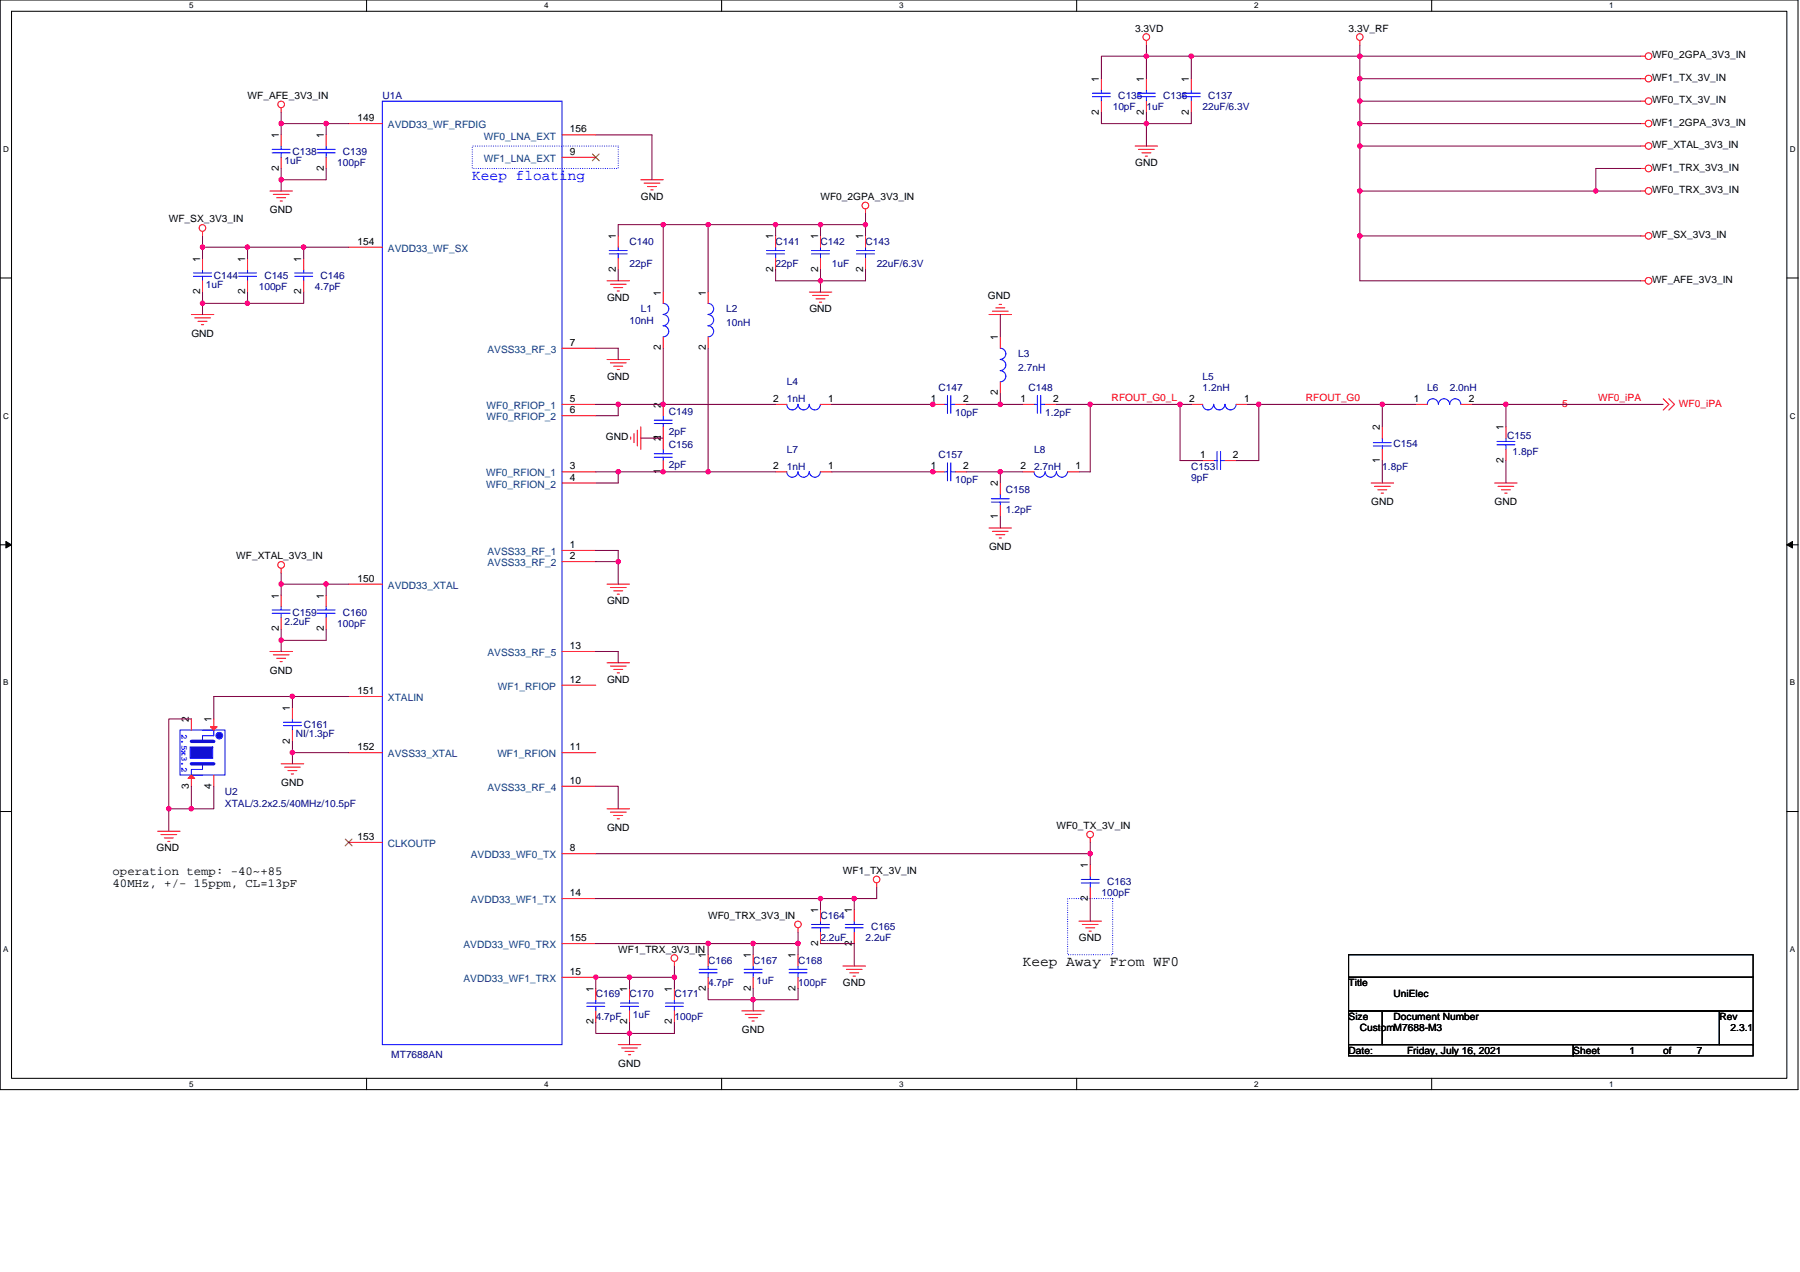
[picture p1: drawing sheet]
<svg xmlns="http://www.w3.org/2000/svg" width="297mm" height="210mm" viewBox="0 0 297 210" stroke-linecap="round" stroke-linejoin="round" font-family="sans-serif">
<path d="M0 0h296.7v179.9h-296.7zM1.9 1.9h293v176.1h-293z" fill="none" stroke="#000" stroke-width=".17"/>
<g fill="#fff">
<path d="M31.2 .2h.7v1.5h-.7z"/>
<path d="M31.2 178.2h.7v1.5h-.7z"/>
</g>
<path d="M60.5 0v1.9M60.5 178v1.9" fill="none" stroke="#000" stroke-width=".17"/>
<g fill="#fff">
<path d="M89.8 .2h.7v1.5h-.7z"/>
<path d="M89.8 178.2h.7v1.5h-.7z"/>
</g>
<path d="M119.1 0v1.9M119.1 178v1.9" fill="none" stroke="#000" stroke-width=".17"/>
<g fill="#fff">
<path d="M148.4 .2h.7v1.5h-.7z"/>
<path d="M148.4 178.2h.7v1.5h-.7z"/>
</g>
<path d="M177.7 0v1.9M177.7 178v1.9" fill="none" stroke="#000" stroke-width=".17"/>
<g fill="#fff">
<path d="M207 .2h.7v1.5h-.7z"/>
<path d="M207 178.2h.7v1.5h-.7z"/>
</g>
<path d="M236.3 0v1.9M236.3 178v1.9" fill="none" stroke="#000" stroke-width=".17"/>
<g fill="#fff">
<path d="M265.6 .2h.7v1.5h-.7z"/>
<path d="M265.6 178.2h.7v1.5h-.7z"/>
<path d="M.5 23.9h1v1.4h-1z"/>
<path d="M295.3 23.9h1v1.4h-1z"/>
<path d="M.5 67.9h1v1.5h-1z"/>
<path d="M295.3 67.9h1v1.5h-1z"/>
</g>
<path d="M0 45.9h1.9M294.9 45.9h1.8" fill="none" stroke="#000" stroke-width=".17"/>
<g fill="#fff">
<path d="M.5 112h.9v1.4h-.9z"/>
<path d="M295.3 112h.9v1.4h-.9z"/>
</g>
<path d="M0 89.9h1.9M294.9 89.9h1.8" fill="none" stroke="#000" stroke-width=".17"/>
<path d="M1 89.4l.9 .5-.9 .6zM294.9 89.9l.9-.5v1.1z" fill="#000" stroke="#000" stroke-width=".17"/>
<g fill="#fff">
<path d="M.5 156h.9v1.4h-.9z"/>
<path d="M295.3 156h.9v1.4h-.9z"/>
</g>
<path d="M0 134h1.9M294.9 134h1.8M222.5 157.6h66.8v3.7h-66.8zM222.5 166.9h5.6v5.5h-5.6zM222.5 161.3h66.8v5.6h-66.8zM222.5 172.4h37.1v1.9h-37.1zM228.1 166.9h55.6v5.5h-55.6zM259.6 172.4h29.7v1.9h-29.7zM283.7 166.9h5.6v5.5h-5.6z" fill="none" stroke="#000" stroke-width=".17"/>
<path d="M77.9 24.1h24.1v3.7h-24.1zM176.2 148.3h7.4v9.3h-7.4z" fill="none" stroke="#00f" stroke-width=".17" stroke-dasharray="0 .3"/>
<g fill="none" stroke="#f00" stroke-width=".17">
<path d="M46.4 17.8v.7M181.8 13v1.8M181.8 16.7v1.8M189.2 6.7v.7M189.2 13v1.8M189.2 16.7v1.8M196.6 13v1.8M196.6 16.7v1.8M224.4 6.7v.7M270.8 9.3h.7M270.8 16.7h.7M270.8 13h.7"/>
<path d="M33.4 38.2v.7M44.6 31.5h3.7M45.1 32.1h2.6M45.7 32.6h1.4M46.2 33.2h.4M46.4 22.3v1.8M46.4 26v1.8M53.8 22.3v1.8M53.8 26v1.8M57.5 20.4h5.6M92.7 22.3h5.6M92.7 26h5.6"/>
<path d="M102 38.9v1.9M105.7 29.7h3.7M106.3 30.2h2.6M106.8 30.8h1.5M107.4 31.3h.4M128 38.9v1.9M135.4 38.9v1.9M142.8 34.5v.7M142.8 38.9v1.9M187.3 24.1h3.7M187.9 24.7h2.6M188.4 25.2h1.5"/>
<path d="M189 25.8h.4M270.8 27.8h.7M270.8 31.5h.7M270.8 38.9h.7M270.8 20.4h.7M270.8 24.1h.7M31.6 51.9h3.7M32.1 52.5h2.6M32.7 53h1.5M33.2 53.6h.4M33.4 42.7v1.8M33.4 46.4v1.8"/>
<path d="M40.8 42.7v1.8M40.8 46.4v1.8M50.1 42.7v1.8M50.1 46.4v1.8M57.5 40.8h5.6M92.7 57.5h5.6M100.2 59.4h3.7M100.2 46.4h3.7M100.7 59.9h2.6M100.7 46.9h2.6M101.3 47.5h1.5M101.9 48h.3"/>
<path d="M102 42.7v1.8M109.4 48.2v1.9M109.4 55.6v1.9M116.9 48.2v1.9M116.9 55.6v1.9M128 42.7v1.8M133.6 48.2h3.7M134.1 48.8h2.6M134.7 49.3h1.4M135.2 49.9h.4M135.4 42.7v1.8M142.8 42.7v1.8"/>
<path d="M163.2 51.9h3.7M163.8 51.4h2.6M164.3 50.8h1.5M164.9 50.2h.4M165.1 55.6v1.9M270.8 46.4h.7M92.7 79.7h5.6M92.7 77.9h5.6M92.7 66.8h5.6M92.7 68.6h5.6M101.3 60.5h1.5M101.9 61h.3"/>
<path d="M104.1 72.1v.4M104.6 71.6v1.5M105.2 71v2.6M105.7 70.5v3.7M109.4 76v1.9M109.4 70.5v3.7M109.4 66.8v1.8M128 77.9h1.8M128 66.8h1.8M135.4 77.9h1.9M135.4 66.8h1.9M153.9 77.9h1.9"/>
<path d="M153.9 66.8h1.9M157.6 77.9h1.9M157.6 66.8h1.9M165.1 63.1v1.8M165.1 79.7v1.9M168.8 66.8h1.8M168.8 77.9h1.8M172.5 66.8h1.8M176.2 77.9h1.9M196.6 66.8h1.9M198.5 76h1.8M202.2 76h1.8"/>
<path d="M204 66.8h1.9M226.3 79.7h3.7M228.1 74.2v1.8M228.1 70.5v1.8M233.7 66.8h1.8M241.1 66.8h1.8M246.7 79.7h3.7M248.5 70.5v1.8M248.5 74.2v1.8M274.5 65.8l.9 1-.9 .9M275.4 65.8l.9 1-.9 .9M46.4 93.8v.8"/>
<path d="M46.4 98.3v1.8M53.8 98.3v1.8M57.5 96.4h5.6M92.7 90.9h5.6M92.7 92.7h5.6M100.2 96.4h3.7M100.7 97h2.6M101.3 97.5h1.5M101.9 98.1h.3M163.2 87.2h3.7M163.8 87.7h2.6M164.3 88.3h1.5"/>
<path d="M164.9 88.8h.4M165.1 83.4v1.9M226.8 80.3h2.6M227.4 80.9h1.5M227.9 81.4h.4M247.2 80.3h2.6M247.8 80.9h1.5M248.3 81.4h.4M31.6 118.7v1.8M35.3 118.7v1.8M44.6 107.5h3.7M45.1 108.1h2.6"/>
<path d="M45.7 108.7h1.4M46.2 109.2h.4M46.4 102v1.8M48.3 116.8v1.9M53.8 102v1.8M57.5 115h5.6M92.7 113.1h5.6M92.7 107.5h5.6M100.2 109.4h3.7M100.7 110h2.6M101.3 110.5h1.5M101.9 111.1h.3"/>
<path d="M26 137.2h3.7M26.6 137.8h2.6M27.1 138.3h1.5M27.7 138.9h.3M31.6 128v1.8M35.3 128v1.8M46.4 126.1h3.7M47 126.6h2.5M47.5 127.2h1.5M48.1 127.8h.3M48.3 120.5v1.9M57.5 124.2h5.6"/>
<path d="M57.5 139.1h5.6M92.7 124.2h5.6M92.7 129.8h5.6M100.2 133.5h3.7M100.7 134.1h2.6M101.3 134.6h1.5M101.9 135.2h.3M179.9 138.3v.8M92.7 155.8h5.6M92.7 140.9h5.6M92.7 148.3h5.6M111.3 158.7v.8"/>
<path d="M116.9 157.6v1.9M124.3 157.6v1.9M131.7 153.2v.7M131.7 157.6v1.9M135.4 150.2v1.9M135.4 153.9v1.9M139.1 159.5h3.7M141 150.2v1.9M141 153.9v1.9M144.7 145.8v.7M178.1 152.1h3.7M178.6 152.6h2.6"/>
<path d="M179.2 153.2h1.5M179.7 153.7h.4M179.9 142.8v1.8M179.9 146.5v1.8M92.7 161.3h5.6M98.3 163.2v1.8M98.3 166.9v1.8M102 172.4h3.7M102.6 173h2.6M103.1 173.6h1.5M103.7 174.1h.4M103.9 163.2v1.8"/>
<path d="M103.9 166.9v1.8M111.3 163.2v1.8M111.3 166.9v1.8M116.9 161.3v1.9M122.4 166.9h3.7M123 167.4h2.6M123.5 168h1.5M124.1 168.6h.4M124.3 161.3v1.9M131.7 161.3v1.9M139.7 160h2.6M140.2 160.6h1.5"/>
<path d="M140.8 161.1h.4"/>
<circle cx="46.4" cy="17.2" r=".55"/>
<circle cx="189.2" cy="6.1" r=".55"/>
<circle cx="224.4" cy="6.1" r=".55"/>
<circle cx="272" cy="13" r=".55"/>
<circle cx="272" cy="9.3" r=".55"/>
<circle cx="272.1" cy="16.7" r=".55"/>
<circle cx="33.4" cy="37.6" r=".55"/>
<circle cx="142.8" cy="33.9" r=".55"/>
<circle cx="272" cy="27.8" r=".55"/>
<circle cx="272" cy="31.5" r=".55"/>
<circle cx="272.1" cy="38.9" r=".55"/>
<circle cx="272.1" cy="20.4" r=".55"/>
<circle cx="272.1" cy="24.1" r=".55"/>
<circle cx="272" cy="46.4" r=".55"/>
<circle cx="46.4" cy="93.3" r=".55"/>
<circle cx="179.9" cy="137.8" r=".55"/>
<circle cx="111.3" cy="158.2" r=".55"/>
<circle cx="131.7" cy="152.6" r=".54"/>
<circle cx="144.7" cy="145.2" r=".55"/>
</g>
<g fill="#00f" stroke="#00f" stroke-width=".17">
<path d="M31.4 123.3v1.9h3.7v-1.9z" fill-rule="evenodd"/>
<circle cx="36.2" cy="121.4" r=".55"/>
</g>
<g fill="none" stroke="#00f" stroke-width=".17">
<path d="M63.1 16.7h29.6v155.7h-29.6zM180.3 15.4h2.9M180.3 16h2.9M181.8 16v.7M181.8 14.8v.6M187.7 15.4h3M187.7 16h3M189.2 16v.7M189.2 14.8v.6M195.1 15.4h3M195.1 16h3M196.6 16v.7"/>
<path d="M196.6 14.8v.6M44.9 24.7h3M44.9 25.2h3M46.4 25.2v.8M46.4 24.1v.6M52.3 24.7h3M52.3 25.2h3M53.8 25.2v.8M53.8 24.1v.6M31.9 45.1h3M31.9 45.6h3M33.4 45.6v.8"/>
<path d="M33.4 44.5v.6M39.4 45.1h2.9M39.4 45.6h2.9M40.8 45.6v.8M40.8 44.5v.6M48.6 45.1h3M48.6 45.6h3M50.1 45.6v.8M50.1 44.5v.6M100.5 41.4h3M100.5 41.9h3M102 41.9v.8"/>
<path d="M102 40.8v.6M109.4 50.1a.91 .91 0 0 1 1 .9 .91 .91 0 0 1-1 .9M109.4 51.9a.92 .92 0 0 1 1 .9 .92 .92 0 0 1-1 1M109.4 53.8a.91 .91 0 0 1 1 .9 .91 .91 0 0 1-1 .9M116.8 50.1a.91 .91 0 0 1 1 .9 .91 .91 0 0 1-1 .9M116.8 51.9a.92 .92 0 0 1 1 .9 .92 .92 0 0 1-1 1M116.8 53.8a.91 .91 0 0 1 1 .9 .91 .91 0 0 1-1 .9M126.5 41.4h3M126.5 41.9h3M128 41.9v.8M128 40.8v.6M133.9 41.4h3"/>
<path d="M133.9 41.9h3M135.4 41.9v.8M135.4 40.8v.6M141.3 41.4h3M141.3 41.9h3M142.8 41.9v.8M142.8 40.8v.6M165.1 57.5a.92 .92 0 0 1 .9 .9 .92 .92 0 0 1-.9 .9M165.1 59.4a.91 .91 0 0 1 .9 .9 .91 .91 0 0 1-.9 .9 .93 .93 0 0 1 .9 .9 .93 .93 0 0 1-.9 .9M108 75.5h2.9M108 74.9h2.9M108 69.9h2.9"/>
<path d="M108 69.4h2.9M109.4 74.2v.7M109.4 75.5v.5M109.4 68.6v.8M109.4 69.9v.6M129.8 77.9a.93 .93 0 0 0 1 .9 .93 .93 0 0 0 .9-.9 .93 .93 0 0 0 .9 .9 .93 .93 0 0 0 1-.9 .91 .91 0 0 0 .9 .9 .91 .91 0 0 0 .9-.9M135.4 66.7a.91 .91 0 0 1-.9 1 .91 .91 0 0 1-.9-1 .93 .93 0 0 1-1 1 .93 .93 0 0 1-.9-1 .93 .93 0 0 1-.9 1 .93 .93 0 0 1-1-1M155.8 77.9h.6M155.8 66.8h.6M156.4 76.4v3M156.4 65.3v2.9M156.9 77.9h.7"/>
<path d="M156.9 76.4v3M156.9 66.8h.7M156.9 65.3v2.9M170.6 77.9a.91 .91 0 0 0 1 .9 .91 .91 0 0 0 .9-.9M170.6 66.8h.6M171.2 65.3v2.9M171.7 66.8h.8M171.7 65.3v2.9M172.5 77.9a.93 .93 0 0 0 .9 .9 .93 .93 0 0 0 .9-.9 .91 .91 0 0 0 1 .9 .91 .91 0 0 0 .9-.9M200.3 76h.5M200.8 74.5v3M201.4 76h.8"/>
<path d="M201.4 74.5v3M204 66.7a.91 .91 0 0 1-.9 1 .91 .91 0 0 1-.9-1 .93 .93 0 0 1-1 1 .93 .93 0 0 1-.9-1 .92 .92 0 0 1-.9 1 .92 .92 0 0 1-.9-1M226.6 73.6h3M226.6 73.1h3M228.1 72.3v.8M228.1 73.6v.6M235.5 66.7a.91 .91 0 0 1 .9-.9 .91 .91 0 0 1 1 .9M237.4 66.7a.92 .92 0 0 1 .9-.9 .92 .92 0 0 1 .9 .9 .92 .92 0 0 1 .9-.9 .92 .92 0 0 1 1 .9M247 72.9h3M247 73.4h3M248.5 73.4v.8M248.5 72.3v.6"/>
<path d="M163.6 82.9h3M163.6 82.3h3M165.1 81.6v.7M165.1 82.9v.5M44.9 100.7h3M44.9 101.2h3M46.4 101.2v.8M46.4 100.1v.6M46.8 119.2h2.9M46.8 119.8h2.9M48.3 119.8v.7M48.3 118.7v.5"/>
<path d="M52.3 100.7h3M52.3 101.2h3M53.8 101.2v.8M53.8 100.1v.6M29.7 120.5h7.4v7.5h-7.4zM33.4 120.5h1.9v1h-1.9v.9M33.4 126.1v.9h-1.8v1h1.8M116.9 159.5v.5M124.3 159.5v.5M131.7 159.5v.5M133.9 152.6h3M133.9 153.2h3"/>
<path d="M135.4 153.2v.7M135.4 152.1v.5M139.5 152.6h2.9M139.5 153.2h2.9M141 153.2v.7M141 152.1v.5M178.4 145.2h3M178.4 145.8h3M179.9 145.8v.7M179.9 144.6v.6M96.8 165.6h3M96.8 166.1h3"/>
<path d="M98.3 166.1v.8M98.3 165v.6M102.4 165.6h3M102.4 166.1h3M103.9 166.1v.8M103.9 165v.6M109.8 165.6h3M109.8 166.1h3M111.3 166.1v.8M111.3 165v.6M115.4 160h2.9M115.4 160.6h2.9"/>
<path d="M116.9 160.6v.7M122.8 160h3M122.8 160.6h3M124.3 160.6v.7M130.2 160h3M130.2 160.6h3M131.7 160.6v.7"/>
</g>
<path d="M31.6 122.4h3.7M31.6 126.1h3.7" fill="none" stroke="#00f" stroke-width=".55"/>
<g fill="#f00" stroke="#f00" stroke-width=".17">
<path d="M34.7 120h1.1l-.5 .5z"/>
<path d="M31 128.5l.6-.5 .5 .5z"/>
</g>
<path d="M97.8 25.4l1.1 1.1M98.9 25.4l-1.2 1.1M57 138.5l1.1 1.1M58.1 138.5l-1.1 1.1" fill="none" stroke="#804000" stroke-width=".17"/>
<g fill="none" stroke="#800040" stroke-width=".17">
<path d="M46.4 18.5v1.9M181.8 18.5v1.9h7.4M189.2 7.4v1.9M189.2 18.5v1.9M189.2 9.3v3.7M189.2 9.3h7.4M189.2 9.3h-7.4v3.7M196.6 18.5v1.9h-7.4M196.6 9.3v3.7M196.6 9.3h27.8M224.4 7.4v1.9M224.4 9.3h46.4"/>
<path d="M224.4 9.3v3.7M224.4 13v3.7M224.4 16.7v3.7M224.4 13h46.4M224.4 16.7h46.4M33.4 38.9v3.8M46.4 20.4h7.4M46.4 29.7v1.8M46.4 20.4v1.9M46.4 27.8v1.9M53.8 27.8v1.9h-7.4M53.8 20.4v1.9"/>
<path d="M53.8 20.4h3.7M98.3 22.3h9.3v7.4M109.4 37.1v11.1M116.9 37.1h11.1M116.9 37.1h-14.9v1.8M116.9 37.1v11.1M128 37.1h7.4v1.8M128 37.1v1.8M135.4 37.1h7.4M142.8 35.2v1.9M142.8 37.1v1.8M189.2 20.4v3.7"/>
<path d="M224.4 24.1v7.4M224.4 38.9v7.5h46.4M224.4 31.5h39M224.4 38.9h46.4M224.4 20.4h46.4M224.4 20.4v3.7h46.4M224.4 31.5v7.4M263.4 31.5h7.4M270.8 27.8h-7.4v3.7M33.4 50.1h7.4M33.4 40.8h7.4M33.4 50.1v1.8"/>
<path d="M33.4 48.2v1.9M40.8 40.8h9.3M40.8 48.2v1.9M40.8 40.8v1.9M50.1 40.8h7.4M50.1 40.8v1.9M50.1 48.2v1.9h-9.3M98.3 57.5h3.7v1.9M102 44.5v1.9M109.4 57.5v9.3M116.9 57.5v20.4M128 44.5v1.9h7.4"/>
<path d="M135.4 46.4v1.8M135.4 44.5v1.9M142.8 44.5v1.9h-7.4M165.1 51.9v3.7M98.3 66.8h3.7M98.3 77.9h3.7v1.8h-3.7M102 66.8h7.4M102 66.8v1.8h-3.7M105.7 72.3h3.7M109.4 66.8h18.6M116.9 77.9h-14.9M116.9 77.9h11.1"/>
<path d="M137.3 77.9h16.6M137.3 66.8h16.6M159.5 77.9h5.6M159.5 66.8h5.6M165.1 77.9v1.8M165.1 77.9h3.7M165.1 64.9v1.9h3.7M174.3 66.8h5.6M179.9 66.8h14.8M179.9 66.8v11.1h-1.8M194.7 66.8v9.2h3.8M194.7 66.8h1.9"/>
<path d="M205.9 66.8h1.8M207.7 66.8h20.4M207.7 66.8v9.2h-3.7M228.1 66.8v3.7M228.1 76v3.7M228.1 66.8h5.6M242.9 66.8h5.6M248.5 66.8h26M248.5 76v3.7M248.5 66.8v3.7M46.4 94.6v1.8h7.4M46.4 96.4v1.9"/>
<path d="M53.8 96.4v1.9M53.8 96.4h3.7M98.3 90.9h3.7v1.8M98.3 92.7h3.7M102 92.7v3.7M165.1 85.3v1.9M31.6 118.7h-3.7v14.8M46.4 105.7v1.8M46.4 103.8v1.9M48.3 115h9.2M48.3 116.8v-1.8h-13v3.7M53.8 103.8v1.9h-7.4"/>
<path d="M98.3 107.5h3.7v1.9M27.9 133.5v3.7M31.6 129.8v3.7h-3.7M35.3 129.8v3.7h-3.7M48.3 124.2v1.9M48.3 124.2h9.2M48.3 122.4v1.8M98.3 129.8h3.7v3.7M179.9 139.1v1.8M98.3 140.9h81.6M98.3 148.3h37.1v1.9M98.3 155.8h18.6v1.8"/>
<path d="M111.3 159.5v1.8M116.9 155.8h7.4M124.3 155.8v1.8M124.3 155.8h7.4M131.7 155.8v1.8M131.7 153.9v1.9M135.4 148.3h5.6v1.9M135.4 155.8h5.6v3.7M144.7 146.5v1.8h-3.7M179.9 148.3v3.8M179.9 140.9v1.9M98.3 168.7v1.9h5.6"/>
<path d="M103.9 170.6v1.8M103.9 161.3v1.9M103.9 168.7v1.9M103.9 161.3h7.4M103.9 161.3h-5.6v1.9M111.3 168.7v1.9h-7.4M111.3 161.3v1.9M116.9 163.2v1.8h7.4M124.3 165v1.9M124.3 163.2v1.8M131.7 163.2v1.8h-7.4"/>
</g>
<g fill="#f0f" stroke="#f0f" stroke-width=".17">
<circle cx="53.8" cy="20.4" r=".37"/>
<circle cx="46.4" cy="20.4" r=".37"/>
<circle cx="228.1" cy="66.7" r=".37"/>
<circle cx="46.4" cy="29.7" r=".37"/>
<circle cx="48.2" cy="115" r=".37"/>
<circle cx="111.3" cy="161.3" r=".36"/>
<circle cx="103.9" cy="170.6" r=".37"/>
<circle cx="103.9" cy="161.3" r=".37"/>
<circle cx="124.3" cy="165" r=".36"/>
<circle cx="131.7" cy="155.7" r=".37"/>
<circle cx="124.3" cy="155.7" r=".36"/>
<circle cx="116.9" cy="155.7" r=".36"/>
<circle cx="109.4" cy="66.7" r=".37"/>
<circle cx="153.9" cy="66.7" r=".37"/>
<circle cx="179.9" cy="66.7" r=".37"/>
<circle cx="194.7" cy="66.7" r=".37"/>
<circle cx="207.7" cy="66.7" r=".37"/>
<circle cx="153.9" cy="77.9" r=".36"/>
<circle cx="135.4" cy="46.4" r=".36"/>
<circle cx="142.8" cy="37.1" r=".36"/>
<circle cx="135.4" cy="37.1" r=".36"/>
<circle cx="141" cy="148.3" r=".37"/>
<circle cx="135.4" cy="148.3" r=".36"/>
<circle cx="31.6" cy="133.5" r=".36"/>
<circle cx="53.8" cy="96.4" r=".36"/>
<circle cx="46.4" cy="96.4" r=".36"/>
<circle cx="46.4" cy="105.7" r=".36"/>
<circle cx="224.4" cy="31.5" r=".37"/>
<circle cx="248.5" cy="66.7" r=".37"/>
<circle cx="102" cy="77.9" r=".36"/>
<circle cx="224.4" cy="24.1" r=".37"/>
<circle cx="40.8" cy="50.1" r=".36"/>
<circle cx="33.4" cy="50.1" r=".36"/>
<circle cx="40.8" cy="40.8" r=".36"/>
<circle cx="33.4" cy="40.8" r=".36"/>
<circle cx="224.4" cy="38.9" r=".38"/>
<circle cx="102" cy="92.7" r=".36"/>
<circle cx="48.2" cy="124.2" r=".37"/>
<circle cx="102" cy="66.7" r=".37"/>
<circle cx="263.3" cy="31.5" r=".36"/>
<circle cx="224.4" cy="9.3" r=".37"/>
<circle cx="224.4" cy="13" r=".37"/>
<circle cx="224.4" cy="20.4" r=".38"/>
<circle cx="224.4" cy="16.7" r=".37"/>
<circle cx="128" cy="37.1" r=".36"/>
<circle cx="116.9" cy="37.1" r=".36"/>
<circle cx="109.4" cy="37.1" r=".36"/>
<circle cx="116.9" cy="77.9" r=".36"/>
<circle cx="165.1" cy="77.9" r=".36"/>
<circle cx="165" cy="66.7" r=".37"/>
<circle cx="98.3" cy="161.3" r=".36"/>
<circle cx="179.9" cy="140.9" r=".37"/>
<circle cx="50.1" cy="40.8" r=".36"/>
<circle cx="109.4" cy="77.9" r=".36"/>
<circle cx="27.8" cy="133.5" r=".36"/>
<circle cx="189.2" cy="20.4" r=".37"/>
<circle cx="189.2" cy="9.3" r=".36"/>
<circle cx="196.6" cy="9.3" r=".37"/>
</g>
<text font-size="2.4" fill="#00f" x="77.9" y="29.7">Keep floating</text>
<text font-size="2.4" x="168.8" y="159.5">Keep Away From WF0</text>
<g font-size="2">
<text x="18.6" y="144.4">operation temp: -40~+85</text>
<text x="18.6" y="146.5">40MHz, +/- 15ppm, CL=13pF</text>
</g>
<g font-size="1.7">
<text x="187.3" y="5.2">3.3VD</text>
<text x="222.5" y="5.2">3.3V_RF</text>
<text x="272.6" y="9.7">WF0_2GPA_3V3_IN</text>
<text x="40.8" y="16.3">WF_AFE_3V3_IN</text>
<text x="181.4" y="13.5" transform="rotate(-90 181.4 13.5)">1</text>
<text x="188.8" y="13.5" transform="rotate(-90 188.8 13.5)">1</text>
<text x="196.2" y="13.5" transform="rotate(-90 196.2 13.5)">1</text>
<text x="272.6" y="17.1">WF0_TX_3V_IN</text>
<text x="272.6" y="13.4">WF1_TX_3V_IN</text>
<text x="46" y="22.8" transform="rotate(-90 46 22.8)">1</text>
<text x="53.4" y="22.8" transform="rotate(-90 53.4 22.8)">1</text>
<text x="59" y="20">149</text>
<text x="94" y="21.9">156</text>
<text x="181.4" y="18.9" transform="rotate(-90 181.4 18.9)">2</text>
<text x="188.8" y="18.9" transform="rotate(-90 188.8 18.9)">2</text>
<text x="196.2" y="18.9" transform="rotate(-90 196.2 18.9)">2</text>
<text x="272.6" y="20.8">WF1_2GPA_3V3_IN</text>
<text x="46" y="28.2" transform="rotate(-90 46 28.2)">2</text>
<text x="53.4" y="28.2" transform="rotate(-90 53.4 28.2)">2</text>
<text x="94" y="25.6">9</text>
<text x="187.3" y="27.5">GND</text>
<text x="272.6" y="28.2">WF1_TRX_3V3_IN</text>
<text x="272.6" y="24.5">WF_XTAL_3V3_IN</text>
<text x="44.6" y="35.2">GND</text>
<text x="105.7" y="33">GND</text>
<text x="135.4" y="33">WF0_2GPA_3V3_IN</text>
<text x="272.6" y="31.9">WF0_TRX_3V3_IN</text>
<text x="27.9" y="36.7">WF_SX_3V3_IN</text>
<text x="59" y="40.4">154</text>
<text x="101.6" y="39.5" transform="rotate(-90 101.6 39.5)">1</text>
<text x="127.6" y="39.5" transform="rotate(-90 127.6 39.5)">1</text>
<text x="135" y="39.5" transform="rotate(-90 135 39.5)">1</text>
<text x="142.4" y="39.5" transform="rotate(-90 142.4 39.5)">1</text>
<text x="272.6" y="39.3">WF_SX_3V3_IN</text>
<text x="33" y="43.2" transform="rotate(-90 33 43.2)">1</text>
<text x="40.4" y="43.2" transform="rotate(-90 40.4 43.2)">1</text>
<text x="49.7" y="43.2" transform="rotate(-90 49.7 43.2)">1</text>
<text x="101.6" y="44.9" transform="rotate(-90 101.6 44.9)">2</text>
<text x="127.6" y="44.9" transform="rotate(-90 127.6 44.9)">2</text>
<text x="135" y="44.9" transform="rotate(-90 135 44.9)">2</text>
<text x="142.4" y="44.9" transform="rotate(-90 142.4 44.9)">2</text>
<text x="272.6" y="46.7">WF_AFE_3V3_IN</text>
<text x="33" y="48.6" transform="rotate(-90 33 48.6)">2</text>
<text x="40.4" y="48.6" transform="rotate(-90 40.4 48.6)">2</text>
<text x="49.7" y="48.6" transform="rotate(-90 49.7 48.6)">2</text>
<text x="100.2" y="49.7">GND</text>
<text x="109" y="48.8" transform="rotate(-90 109 48.8)">1</text>
<text x="116.5" y="48.8" transform="rotate(-90 116.5 48.8)">1</text>
<text x="133.6" y="51.6">GND</text>
<text x="163" y="49.3">GND</text>
<text x="31.6" y="55.6">GND</text>
<text x="94" y="57.1">7</text>
<text x="109" y="57.8" transform="rotate(-90 109 57.8)">2</text>
<text x="116.5" y="57.8" transform="rotate(-90 116.5 57.8)">2</text>
<text x="164.7" y="56.2" transform="rotate(-90 164.7 56.2)">1</text>
<text x="100.2" y="62.7">GND</text>
<text x="164.7" y="65.3" transform="rotate(-90 164.7 65.3)">2</text>
<text x="94" y="66.4">5</text>
<text x="94" y="68.2">6</text>
<text x="109" y="67.3" transform="rotate(-90 109 67.3)">2</text>
<text x="127.6" y="66.4">2</text>
<text x="136.7" y="66.4">1</text>
<text x="153.6" y="66.4">1</text>
<text x="158.9" y="66.4">2</text>
<text x="168.4" y="66.4">1</text>
<text x="173.8" y="66.4">2</text>
<text x="196.2" y="66.4">2</text>
<text x="205.3" y="66.4">1</text>
<text x="227.7" y="71" transform="rotate(-90 227.7 71)">2</text>
<text x="233.3" y="66.4">1</text>
<text x="242.4" y="66.4">2</text>
<text x="248.1" y="71" transform="rotate(-90 248.1 71)">1</text>
<text x="94" y="77.5">3</text>
<text x="100" y="72.7">GND</text>
<text x="109" y="72.9" transform="rotate(-90 109 72.9)">21</text>
<text x="127.6" y="77.5">2</text>
<text x="136.7" y="77.5">1</text>
<text x="153.6" y="77.5">1</text>
<text x="158.9" y="77.5">2</text>
<text x="168.4" y="77.5">2</text>
<text x="177.5" y="77.5">1</text>
<text x="198.1" y="75.6">1</text>
<text x="203.5" y="75.6">2</text>
<text x="227.7" y="76.4" transform="rotate(-90 227.7 76.4)">1</text>
<text x="248.1" y="76.4" transform="rotate(-90 248.1 76.4)">2</text>
<text x="94" y="79.3">4</text>
<text x="109" y="78.3" transform="rotate(-90 109 78.3)">1</text>
<text x="164.7" y="80.3" transform="rotate(-90 164.7 80.3)">2</text>
<text x="226.3" y="83.4">GND</text>
<text x="246.7" y="83.4">GND</text>
<text x="164.7" y="85.7" transform="rotate(-90 164.7 85.7)">1</text>
<text x="39" y="92.4">WF_XTAL_3V3_IN</text>
<text x="94" y="90.5">1</text>
<text x="94" y="92.3">2</text>
<text x="163.2" y="90.9">GND</text>
<text x="46" y="98.8" transform="rotate(-90 46 98.8)">1</text>
<text x="53.4" y="98.8" transform="rotate(-90 53.4 98.8)">1</text>
<text x="59" y="96">150</text>
<text x="100.2" y="99.8">GND</text>
<text x="46" y="104.2" transform="rotate(-90 46 104.2)">2</text>
<text x="53.4" y="104.2" transform="rotate(-90 53.4 104.2)">2</text>
<text x="94" y="107.1">13</text>
<text x="44.6" y="111.3">GND</text>
<text x="94" y="112.7">12</text>
<text x="100.2" y="112.7">GND</text>
<text x="31.2" y="119.2" transform="rotate(-90 31.2 119.2)">2</text>
<text x="34.9" y="119.2" transform="rotate(-90 34.9 119.2)">1</text>
<text x="47.9" y="117.4" transform="rotate(-90 47.9 117.4)">1</text>
<text x="59" y="114.6">151</text>
<text x="47.9" y="122.7" transform="rotate(-90 47.9 122.7)">2</text>
<text x="59" y="123.8">152</text>
<text x="94" y="123.8">11</text>
<text x="31.2" y="130.2" transform="rotate(-90 31.2 130.2)">3</text>
<text x="34.9" y="130.2" transform="rotate(-90 34.9 130.2)">4</text>
<text x="46.4" y="129.8">GND</text>
<text x="94" y="129.4">10</text>
<text x="100.2" y="137.2">GND</text>
<text x="174.3" y="136.8">WF0_TX_3V_IN</text>
<text x="25.8" y="140.5">GND</text>
<text x="59" y="138.7">153</text>
<text x="94" y="140.5">8</text>
<text x="179.5" y="143.3" transform="rotate(-90 179.5 143.3)">1</text>
<text x="94" y="147.9">14</text>
<text x="139.1" y="144.3">WF1_TX_3V_IN</text>
<text x="179.5" y="148.7" transform="rotate(-90 179.5 148.7)">2</text>
<text x="94" y="155.4">155</text>
<text x="116.9" y="151.7">WF0_TRX_3V3_IN</text>
<text x="135" y="150.8" transform="rotate(-90 135 150.8)">1</text>
<text x="140.6" y="150.8" transform="rotate(-90 140.6 150.8)">1</text>
<text x="178.1" y="155.4">GND</text>
<text x="94" y="160.9">15</text>
<text x="102" y="157.2">WF1_TRX_3V3_IN</text>
<text x="116.5" y="158.2" transform="rotate(-90 116.5 158.2)">1</text>
<text x="123.9" y="158.2" transform="rotate(-90 123.9 158.2)">1</text>
<text x="131.3" y="158.2" transform="rotate(-90 131.3 158.2)">1</text>
<text x="135" y="156.1" transform="rotate(-90 135 156.1)">2</text>
<text x="140.6" y="156.1" transform="rotate(-90 140.6 156.1)">2</text>
<text x="97.9" y="163.7" transform="rotate(-90 97.9 163.7)">1</text>
<text x="103.5" y="163.7" transform="rotate(-90 103.5 163.7)">1</text>
<text x="110.9" y="163.7" transform="rotate(-90 110.9 163.7)">1</text>
<text x="116.5" y="163.6" transform="rotate(-90 116.5 163.6)">2</text>
<text x="123.9" y="163.6" transform="rotate(-90 123.9 163.6)">2</text>
<text x="131.3" y="163.6" transform="rotate(-90 131.3 163.6)">2</text>
<text x="139.1" y="162.8">GND</text>
<text x="222.5" y="162.8">Title</text>
<text x="230" y="164.7">UniElec</text>
<text x="97.9" y="169.1" transform="rotate(-90 97.9 169.1)">2</text>
<text x="103.5" y="169.1" transform="rotate(-90 103.5 169.1)">2</text>
<text x="110.9" y="169.1" transform="rotate(-90 110.9 169.1)">2</text>
<text x="122.4" y="170.6">GND</text>
<text x="222.5" y="168.4">Size</text>
<text x="222.5" y="173.9">Date:</text>
<text x="224.4" y="170.2">CustomM7688-M3</text>
<text x="230" y="168.4">Document Number</text>
<text x="232.2" y="173.9">Friday, July 16, 2021</text>
<text x="259.6" y="173.9">Sheet</text>
<text x="268.9" y="173.9">1</text>
<text x="274.5" y="173.9">of</text>
<text x="280" y="173.9">7</text>
<text x="283.7" y="168.4">Rev</text>
<text x="285.6" y="170.2">2.3.1</text>
<text x="102" y="176.1">GND</text>
</g>
<g font-size="1.7" fill="#000080">
<text x="63.1" y="16.3">U1A</text>
<text x="184.5" y="16.3">C135</text>
<text x="192" y="16.3">C136</text>
<text x="199.4" y="16.3">C137</text>
<text x="183.6" y="18.2">10pF</text>
<text x="189.2" y="18.2">1uF</text>
<text x="198.5" y="18.2">22uF/6.3V</text>
<text x="47" y="27.1">1uF</text>
<text x="48.3" y="25.6">C138</text>
<text x="55.7" y="27.5">100pF</text>
<text x="56.6" y="25.6">C139</text>
<text x="103.9" y="40.4">C140</text>
<text x="128" y="40.4">C141</text>
<text x="135.4" y="40.4">C142</text>
<text x="142.8" y="40.4">C143</text>
<text x="34" y="47.5">1uF</text>
<text x="35.3" y="46">C144</text>
<text x="42.7" y="47.8">100pF</text>
<text x="43.6" y="46">C145</text>
<text x="52" y="47.8">4.7pF</text>
<text x="52.9" y="46">C146</text>
<text x="103.9" y="44.1">22pF</text>
<text x="128" y="44.1">22pF</text>
<text x="137.3" y="44.1">1uF</text>
<text x="144.7" y="44.1">22uF/6.3V</text>
<text x="103.9" y="53.4">10nH</text>
<text x="105.7" y="51.6">L1</text>
<text x="119.8" y="51.6">L2</text>
<text x="119.8" y="53.8">10nH</text>
<text x="168" y="59">L3</text>
<text x="129.8" y="63.6">L4</text>
<text x="154.9" y="64.5">C147</text>
<text x="168" y="61.2">2.7nH</text>
<text x="169.7" y="64.5">C148</text>
<text x="198.5" y="62.7">L5</text>
<text x="198.5" y="64.5">1.2nH</text>
<text x="235.5" y="64.5">L6</text>
<text x="239.2" y="64.5">2.0nH</text>
<text x="110.4" y="68.4">C149</text>
<text x="110.4" y="71.8">2pF</text>
<text x="129.8" y="66.4">1nH</text>
<text x="157.6" y="68.6">10pF</text>
<text x="172.5" y="68.6">1.2pF</text>
<text x="110.4" y="74">C156</text>
<text x="110.4" y="77.3">2pF</text>
<text x="129.8" y="74.7">L7</text>
<text x="129.8" y="77.5">1nH</text>
<text x="154.9" y="75.6">C157</text>
<text x="170.6" y="74.7">L8</text>
<text x="170.6" y="77.5">2.7nH</text>
<text x="196.6" y="77.5">C153</text>
<text x="228.1" y="77.5">1.8pF</text>
<text x="230" y="73.8">C154</text>
<text x="248.7" y="72.5">C155</text>
<text x="249.6" y="75.1">1.8pF</text>
<text x="157.6" y="79.7">10pF</text>
<text x="166" y="81.4">C158</text>
<text x="196.6" y="79.4">9pF</text>
<text x="166" y="84.8">1.2pF</text>
<text x="48.3" y="101.6">C159</text>
<text x="56.6" y="101.6">C160</text>
<text x="47" y="103.1">2.2uF</text>
<text x="55.7" y="103.5">100pF</text>
<text x="48.8" y="121.6">NI/1.3pF</text>
<text x="50.1" y="120.2">C161</text>
<text x="37.1" y="131.3">U2</text>
<text x="37.1" y="133.1">XTAL/3.2x2.5/40MHz/10.5pF</text>
<text x="181.8" y="148">100pF</text>
<text x="182.7" y="146.1">C163</text>
<text x="135.4" y="151.7">C164</text>
<text x="135.4" y="155.4">2.2uF</text>
<text x="142.8" y="155.4">2.2uF</text>
<text x="143.7" y="153.5">C165</text>
<text x="116.9" y="159.1">C166</text>
<text x="124.3" y="159.1">C167</text>
<text x="131.7" y="159.1">C168</text>
<text x="98.3" y="164.7">C169</text>
<text x="103.9" y="164.7">C170</text>
<text x="104.4" y="168">1uF</text>
<text x="111.3" y="164.7">C171</text>
<text x="116.9" y="162.8">4.7pF</text>
<text x="124.8" y="162.4">1uF</text>
<text x="131.7" y="162.8">100pF</text>
<text x="98.3" y="168.4">4.7pF</text>
<text x="111.3" y="168.4">100pF</text>
<text x="64.6" y="174.7">MT7688AN</text>
</g>
<g font-size="1.7" fill="#004080">
<text x="64" y="21.2">AVDD33_WF_RFDIG</text>
<text x="79.8" y="23">WF0_LNA_EXT</text>
<text x="79.8" y="26.7">WF1_LNA_EXT</text>
<text x="64" y="41.6">AVDD33_WF_SX</text>
<text x="80.5" y="58.3">AVSS33_RF_3</text>
<text x="80.3" y="67.5">WF0_RFIOP_1</text>
<text x="80.3" y="69.4">WF0_RFIOP_2</text>
<text x="80.2" y="80.5">WF0_RFION_2</text>
<text x="80.2" y="78.7">WF0_RFION_1</text>
<text x="80.5" y="91.6">AVSS33_RF_1</text>
<text x="80.5" y="93.5">AVSS33_RF_2</text>
<text x="64" y="97.2">AVDD33_XTAL</text>
<text x="80.5" y="108.3">AVSS33_RF_5</text>
<text x="82.2" y="113.9">WF1_RFIOP</text>
<text x="64" y="115.7">XTALIN</text>
<text x="64" y="125">AVSS33_XTAL</text>
<text x="82.1" y="125">WF1_RFION</text>
<text x="80.5" y="130.6">AVSS33_RF_4</text>
<text x="64" y="139.8">CLKOUTP</text>
<text x="77.7" y="141.7">AVDD33_WF0_TX</text>
<text x="77.7" y="149.1">AVDD33_WF1_TX</text>
<text x="76.5" y="156.5">AVDD33_WF0_TRX</text>
<text x="76.5" y="162.1">AVDD33_WF1_TRX</text>
</g>
<g font-size="1.7" fill="#f00">
<text x="183.4" y="66.3">RFOUT_G0_L</text>
<text x="215.5" y="66.3">RFOUT_G0</text>
<text x="257.8" y="67.1">5</text>
<text x="263.7" y="66.3">WF0_iPA</text>
<text x="277.1" y="67.1">WF0_iPA</text>
</g>
<text font-size="1.5" fill="#00f" x="29.9" y="121.1" transform="rotate(90 29.9 121.1)">2.5x3.2</text>
<g font-size="1.3">
<text x="31.2" y="1.4">5</text>
<text x="89.8" y="1.4">4</text>
<text x="148.4" y="1.4">3</text>
<text x="207" y="1.4">2</text>
<text x="265.6" y="1.4">1</text>
<text x=".5" y="25.1">D</text>
<text x="295.3" y="25.1">D</text>
<text x=".5" y="69.1">C</text>
<text x="295.3" y="69.1">C</text>
<text x=".5" y="113.1">B</text>
<text x="295.3" y="113.1">B</text>
<text x=".5" y="157.2">A</text>
<text x="295.3" y="157.2">A</text>
<text x="31.2" y="179.4">5</text>
<text x="89.8" y="179.4">4</text>
<text x="148.4" y="179.4">3</text>
<text x="207" y="179.4">2</text>
<text x="265.6" y="179.4">1</text>
</g>
</svg>
